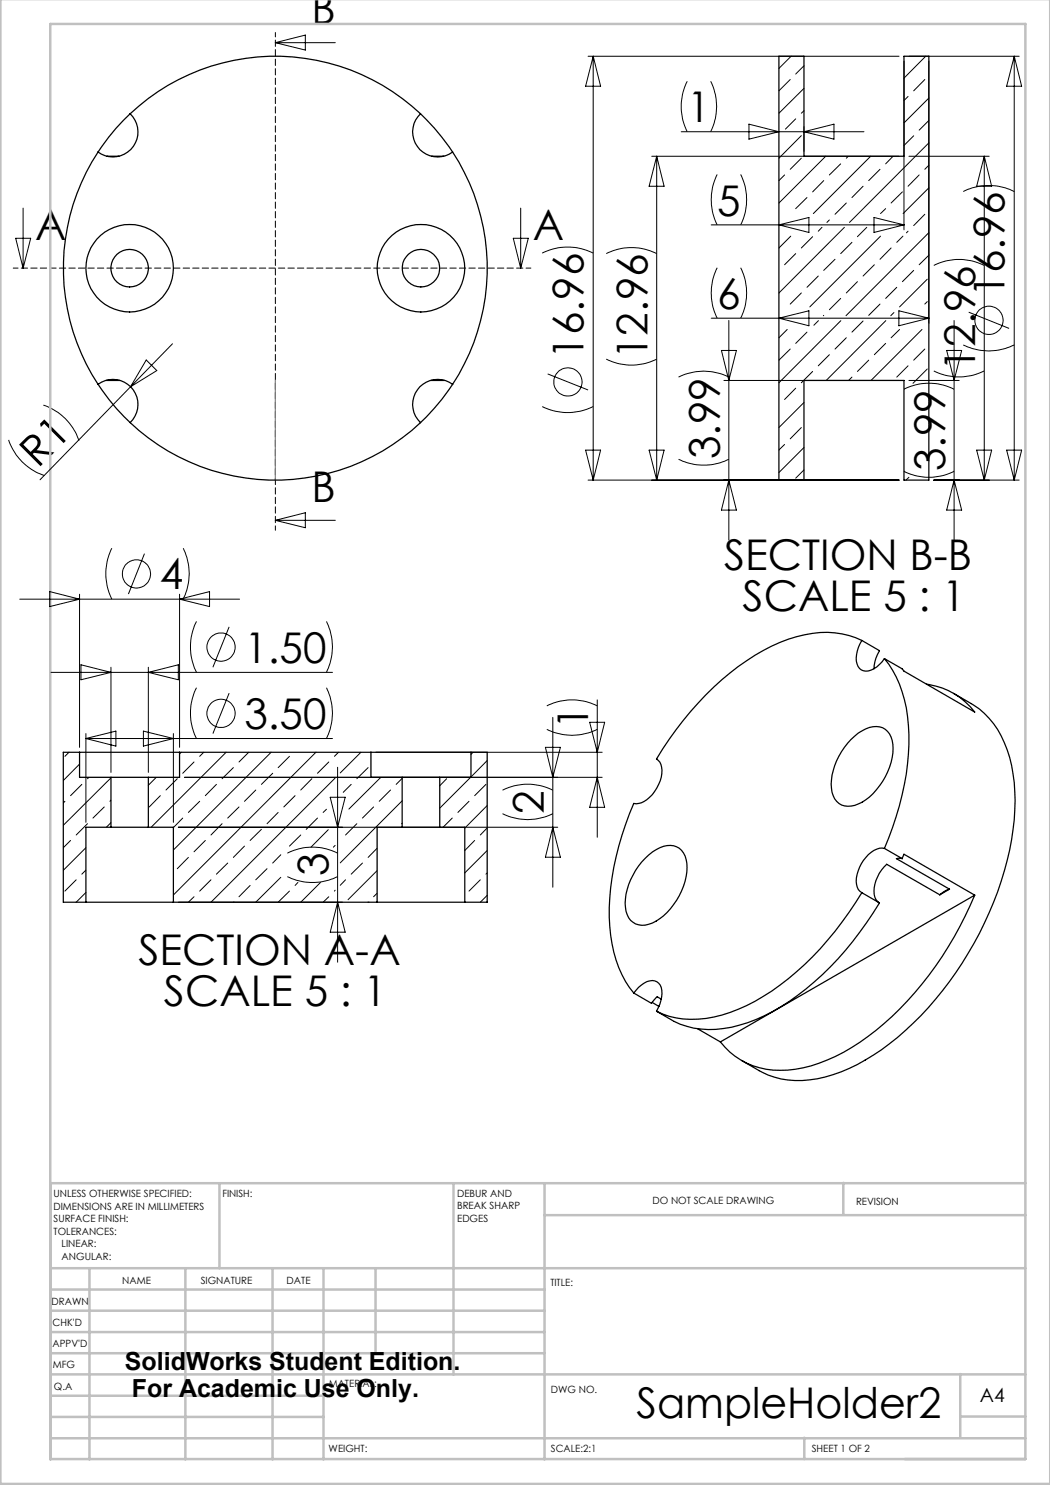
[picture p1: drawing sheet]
<svg xmlns="http://www.w3.org/2000/svg" width="210mm" height="297mm" viewBox="0 0 210 297" stroke-linecap="round" stroke-linejoin="round" font-family="sans-serif">
<g fill="none" stroke="#000" stroke-width=".2">
<path d="M55.1 8.5h12M55.1 8.5l6-1.5v3zM117.6 11.3h62.2M118.6 11.3v84.7M118.6 11.3l1.5 5.9h-3zM137.4 16.3a11.2 11.2 0 0 0 0 10M142.1 16.3a11.2 11.2 0 0 1 0 10M158 15.9l-2.2 2.3M158.2 11.3l-2.4 2.4M160.8 17.7l-5 4.9M160.8 13.2l-1.7 1.6M180.8 12.2v33.8"/>
<path d="M181.6 19.3l-.8 .8M181.8 11.3h22M185 15.9l-2.3 2.3M185.1 11.3l-4.3 4.3M185.8 19.6l-5 5M185.8 12.2v52.4M202.8 11.3l1.5 5.9h-3zM202.8 11.3v84.7M130.4 31.3h49.4M131.3 31.3v64.7M131.3 31.3l1.5 5.9h-3zM136.2 26.3h36.6"/>
<path d="M143.4 34.9a11.2 11.2 0 0 0 0 10.1M148.1 34.9a11.2 11.2 0 0 1 0 10.1M149.8 24.8l6 1.5-6 1.5zM156.9 35l-1.1 1.1M159.1 23.8l-2 2M160.3 31.6l-2.3 2.3M160.3 27.1l-4.5 4.5M160.8 25.4v4.9M160.8 26.3l6-1.5v3zM160.8 22.2l-.5 .4M161.4 39.5l-2.3 2.2M164.7 36.1l-2.2 2.3"/>
<path d="M165.1 31.3l-9.3 9.3M168.1 32.8l-2.2 2.2M169.7 31.3l-.4 .3M172.6 37.2l-2.2 2.3M174.1 31.3l-11.4 11.4M176 33.9l-2.3 2.2M178.6 31.3l-1.5 1.5M180.5 38.4l-2.3 2.2M181.8 31.3h16M182.7 27.2l-1.9 1.9M183.8 35l-2.2 2.2M185.8 28.6l-15.9 15.9"/>
<path d="M185.8 37.6l-5.2 5.1M185.8 24.1l-2 1.9M185.8 33.1l-.8 .8M192.7 38.3a11.4 11.4 0 0 1 10.1 0M196.9 31.3l1.4 5.9h-3zM196.9 31.3v64.7M3.1 47.7h3l-1.5 6zM4.6 41.6v12.1M102.7 47.7h3l-1.6 6zM104.1 41.6v12.1M108.4 50.6a11.4 11.4 0 0 1 10.2 0M121.2 50.7a11.2 11.2 0 0 1 10.1 0"/>
<path d="M142.2 45h38.6M143.4 53.5a11.2 11.2 0 0 0 0 10.1M148.1 53.5a11.2 11.2 0 0 1 0 10.1M155.8 45l6-1.5v3zM158.2 47.2l-2.4 2.4M159.1 50.7l-2.2 2.2M160.3 58.6l-2.3 2.2M162.5 47.3l-2.2 2.3M163.7 55.2l-2.3 2.3M164.4 45.5l-.7 .7M165.9 44l-.5 .5M167 51.9l-2.3 2.2"/>
<path d="M168.1 59.7l-2.2 2.2M168.9 45.5l-13.1 13.1M169.3 40.6l-2.3 2.3M170.4 48.5l-2.3 2.2M171.5 56.3l-2.2 2.3M173.4 45.5l-1.9 1.8M174.8 43.5l6 1.5-6 1.5zM174.9 52.9l-2.3 2.3M176.1 47.2l-14.1 14.2M177.1 41.7l-1 1M178.2 49.6l-2.2 2.3M179.4 57.5l-2.3 2.2"/>
<path d="M180.6 47.2l-1.2 1.3M181.6 46.2l-.3 .4M182.7 54.1l-2.2 2.2M185 42.9l-2.3 2.2M185.5 55.8l-5.6 5.6M185.8 46.5l-16.6 16.6M185.8 51l-2 1.9M186.8 53.1a11.2 11.2 0 0 1 10.1 0M26.1 77.4l-18.1 18.6M29.2 72l2.2 2.1-5.3 3.3zM34.5 68.8l-8.4 8.6M109.5 74.8l8.1 3.2"/>
<path d="M121.2 71.8a11.2 11.2 0 0 0 10.1 0M135.7 75.4a11.1 11.1 0 0 1 10.1 0M142.2 63.6h43.6M144.3 70.1h3l-1.5 6zM144.8 76.1h35M145.8 64.1v43.9M155.8 63.6l6-1.4v3zM157.4 65.9l-1.6 1.7M158 69.8l-2.2 2.2M159.1 77.6l-2.2 2.3M161.4 66.4l-2.3 2.3M162.5 74.3l-2.2 2.2"/>
<path d="M163.7 64.1l-.9 .9M164.7 63.1h.1M165.9 70.9l-2.2 2.3M168.2 64.1l-12.4 12.4M169.3 67.6l-2.3 2.2M170.4 75.4l-.7 .7M172.6 64.2l-2.2 2.2M173.7 72l-2.2 2.3M176 60.8l-2.3 2.3M177.1 68.7l-2.2 2.2M177.2 64.1l-12 12M178.8 62.5l-.6 .6"/>
<path d="M179.8 62.2l6 1.4-6 1.6zM179.9 65.9l-1.7 1.7M180.8 77.9a11.1 11.1 0 0 1 10 0M181.6 73.2l-2.2 2.2M181.8 76.1h10M184.4 65.9l-10.2 10.2M185 69.8l-2.3 2.2M185.5 73.8l-2.9 2.9M185.5 60.3l-.5 .5M186.8 74.2a11.2 11.2 0 0 0 10.1 0M189.3 70.1h3l-1.5 6zM190.8 64.1v43.9"/>
<path d="M192.7 69a11.4 11.4 0 0 0 10.1 0M193.7 62.4l8.1 3.3M1.7 88a11.2 11.2 0 0 0 7.2 7.1M8.7 81a11.2 11.2 0 0 1 7.1 7.2M108.4 81.3a11.4 11.4 0 0 0 10.2 0M117.1 90h3l-1.5 6zM117.6 96h62.2M129.8 90h3l-1.5 6zM135.7 91.9a11.4 11.4 0 0 0 10.1 0M145.8 96l1.5 6h-3zM156.9 88.9l-1.1 1.1M160.3 85.5l-2.3 2.3"/>
<path d="M160.8 80.5l-5 5M160.8 89.5l-5 5M160.8 94l-1.7 1.6M180.8 94.3a11.1 11.1 0 0 0 10 0M181.8 95.5l-.6 .5M186.8 96h17M190.8 96l1.5 6h-3zM195.3 90h3l-1.4 6zM201.3 90h3l-1.5 6zM4 119.8h43.9M9.9 118.3l6 1.5-6 1.5zM15.9 118.8v30.7"/>
<path d="M22.4 109.6a11.4 11.4 0 0 0 0 10.2M28.9 110.7l-3.2 8.1M35.9 118.8v30.7M35.9 119.8l6-1.5v3zM36.7 109.6a11.4 11.4 0 0 1 0 10.2M55.1 104.1l6-1.6v3zM55.1 104.1h12M10.2 134.5h56.3M16.2 133l6 1.5-6 1.5zM22.2 133.5v21M29.7 133.5v21M29.7 134.5l6-1.5v3z"/>
<path d="M39.3 124.3a11.4 11.4 0 0 0 0 10.2M39.3 137.5a11.4 11.4 0 0 0 0 10.2M45.8 125.4l-3.2 8.1M45.8 138.6l-3.2 8.1M65.3 124.3a11.4 11.4 0 0 1 0 10.2M65.3 137.5a11.4 11.4 0 0 1 0 10.2M119.5 140v27.5M13.8 150.5l-.8 .8M15.9 152.8l-3.2 3.3M16.4 156.9l-2.3 2.2M17.2 146.7v17.8M17.2 147.7h49.3"/>
<path d="M17.2 147.7l6-1.5v3zM17.8 155.5l-.3 .2M22.2 155.6l-9.5 9.5M28.7 146.2l6 1.5-6 1.5zM31.3 155.5l-1.6 1.6M32.1 159.1l-2.3 2.3M34.7 146.7v17.8M35.5 155.7l-2.3 2.3M36.3 150.5l-.4 .3M36.9 155.5h83.5M38.8 152.4l-2.3 2.3M40.7 150.5l-.8 .8"/>
<path d="M43.3 156.9l-2.2 2.2M45.2 150.5l-15 14.9M46.7 153.5l-2.3 2.2M49.7 150.5l-1.9 1.9M51.2 158l-2.3 2.3M54.2 150.5l-19.5 19.5M54.5 154.7l-2.2 2.2M57.9 151.3l-2.3 2.2M59 159.1l-2.2 2.3M62.4 155.7l-2.3 2.3M63.2 150.5l-28.5 28.5M65.8 152.4l-2.3 2.3"/>
<path d="M66 159.5h3l-1.5 5.9zM67 155.6l-24.8 24.8M67.5 153.5v38.9M67.7 150.5l-.8 .8M70.2 156.9l-1.5 1.6M72.2 150.5l-4.1 4.1M73.6 153.5l-2.2 2.2M75.2 150.5h45.2M76.2 155.5l-6.4 6.3M78.1 158l-2.3 2.3M80.4 155.7l-1.2 1.2M89.3 155.7l-1.4 1.5"/>
<path d="M94.1 155.5l-6.2 6.1M94.6 150.5l-.4 .4M97.2 156.9l-2.3 2.2M97.4 152.1l-3.2 3.3M100.5 158a11.1 11.1 0 0 1 10.1 0M109.1 149.5h3l-1.5 6zM109.4 145.9a11.2 11.2 0 0 0 10.1 0M109.4 141.2a11.2 11.2 0 0 1 10.1 0M110.6 143.5v33.9M117.9 144.5h3l-1.4 6zM119.5 155.5l1.4 6h-3zM13 160.3l-.3 .3"/>
<path d="M14.1 168.1l-1.4 1.4M15.2 176l-2.2 2.2M17.2 169.5l-4.5 4.6M17.2 178.5l-2 1.9M17.2 174l-.8 .8M17.5 164.7l-2.3 2.3M20.8 161.4l-2.2 2.2M22.2 164.5l-.9 .9M22.2 160.1l-.2 .2M35.7 165.4h75.8M36.5 163.6l-1.8 1.9M37.7 171.5l-2.2 2.2"/>
<path d="M38.8 179.3l-1.1 1.1M39.9 160.3l-2.2 2.2M41.1 168.1l-2.3 2.3M42.2 176l-2.3 2.2M44.4 164.7l-2.2 2.3M45.5 172.6l-2.2 2.2M47.8 161.4l-2.3 2.2M48.9 169.2l-2.2 2.3M50 177.1l-2.2 2.2M52.3 165.9l-2.3 2.2M53.4 173.7l-2.2 2.3M55.6 162.5l-2.2 2.2"/>
<path d="M56.2 171l-1.7 1.6M56.2 175.5l-5 4.9M57.5 175.3a11.4 11.4 0 0 0 10 0M57.5 170.6a11.1 11.1 0 0 1 10 0M57.9 178.2l-2.3 2.2M59.6 176.5l-.6 .6M60.1 167l-2.2 2.2M63.5 163.6l-2.3 2.3M64.1 176.5l-4 3.9M65.3 161.9l-.7 .6M65.7 165.9l-3.5 3.5M65.8 179.3l-1.2 1.1"/>
<path d="M67 169.1l-.3 .3M67 178l-.1 .2M69.1 176l-1 1.1M71.4 164.7l-2.3 2.3M72.5 172.6l-2.3 2.2M74.7 161.4l-2.2 2.2M75.4 178.6l-.7 .7M75.4 174.1l-5.8 5.8M75.4 169.6l-1.8 1.9M80.4 164.6l-.1 .1M80.4 160.2l-12.3 12.4M90.5 163.6l-1.9 1.8"/>
<path d="M93.8 160.3l-2.2 2.2M94.9 168.1l-1.9 2M96.1 176l-2.3 2.2M97.4 161.1l-4.4 4.5M97.4 170.1l-4.4 4.5M97.4 179.1l-1.3 1.3M97.4 165.6l-1.3 1.4M97.4 174.6l-.2 .2M100.5 162.7a11.1 11.1 0 0 0 10.1 0M110.6 165.4l1.5 6h-3zM35.7 180.4h32.8M46.7 180.4h.1"/>
<path d="M67.5 180.4l1.5 6h-3zM73.6 180.4h.1"/>
<circle cx="113.6" cy="76.4" r="2.83"/>
<circle cx="197.8" cy="64.1" r="2.83"/>
<circle cx="27.3" cy="114.8" r="2.83"/>
<circle cx="44.2" cy="129.4" r="2.83"/>
<circle cx="44.2" cy="142.7" r="2.83"/>
</g>
<path d="M2.7 53.6h103.5" fill="none" stroke="#000" stroke-width=".2" stroke-dasharray="1.3 .6" stroke-dashoffset=".3"/>
<path d="M55.1 6.5v99.5" fill="none" stroke="#000" stroke-width=".2" stroke-dasharray="1.3 .6" stroke-dashoffset=".4"/>
<g fill="none" stroke="#c0c0c0" stroke-width=".5">
<path d="M.1 -.1v296.9h209.9v-296.9M10.1 4.8h195v287h-195zM43.9 236.6v17M90.7 236.6v38.3M108.9 236.6v55.3M168.7 236.6v6.3M205.1 236.6h-195v55.3M10.1 253.6h195M10.1 257.9h98.8M17.9 253.6v38.3M37.1 253.6v38.3M54.5 253.6v38.3"/>
<path d="M64.7 253.6v38.3M75.1 253.6v17M108.9 243h96.2M10.1 270.6h98.8M10.1 266.4h98.8M10.1 262.1h98.8M10.1 279.1h54.6M10.1 274.9h195M192.1 274.8v12.7M10.1 287.7h195M10.1 283.4h54.6M160.9 287.5v4.3"/>
<path d="M192.1 283.3h13"/>
</g>
<path d="M55.1 76v20" fill="none" stroke="#808080" stroke-width=".25"/>
<g fill="none" stroke="#000" stroke-width=".25">
<path d="M155.8 11.3h5v20h20v-20h5v84.7h-5v-19.9h-20v19.9h-5zM19.6 30.4a42.4 42.4 0 0 0 0 46.5M21.4 31.3h2.4M26 22.8a5 5 0 0 1 .4 6.8 5 5 0 0 1-6.8 .8M26 22.8a42.4 42.4 0 0 1 58.1 0M26 22.8a39.8 39.8 0 0 0-6.4 7.6M84.1 22.8a5 5 0 0 0-.4 6.8 5 5 0 0 0 6.8 .8M84.1 22.8a43.5 43.5 0 0 1 6.4 7.6M86.4 31.3h2.3M90.5 30.4a42.4 42.4 0 0 1 0 46.5M19.6 76.9a5 5 0 0 1 6.8 .8 5 5 0 0 1-.4 6.8M19.6 76.9a41.9 41.9 0 0 0 6.4 7.6"/>
<path d="M21.2 76.1h2.8M86.1 76.1h2.8M90.5 76.9a5 5 0 0 0-6.8 .8 5 5 0 0 0 .4 6.8M90.5 76.9a41.9 41.9 0 0 1-6.4 7.6M26 84.5a42.4 42.4 0 0 0 58.1 0M172.4 128.1a17.9 17.9 0 0 0-13.1-.8 42.1 42.1 0 0 0-18.1 11.7 68.9 68.9 0 0 0-9.9 12.8M172.4 128.1a5.6 5.6 0 0 0-.8 5.2 2.09 2.09 0 0 0 3.2 .4 7 7 0 0 0 2.1-2M172.4 128.1l3.5 2a7.2 7.2 0 0 0-1.1 3.7M176.9 131.7a24.5 24.5 0 0 1 4.9 15.2 55.6 55.6 0 0 1-4.9 22.8M176.9 131.7l3.5 2.1 .4 .4 14.1 8.2a14.4 14.4 0 0 0-9.6-5.6M190.7 138.7a24.3 24.3 0 0 1 7.1 5 23.2 23.2 0 0 1 5.2 14.6 55.6 55.6 0 0 1-6.1 26.3 66.9 66.9 0 0 1-20.6 25.4 30.7 30.7 0 0 1-15.9 6.1 15.6 15.6 0 0 1-8.6-2l-3.5-2M15.9 150.5h20"/>
<path d="M15.9 150.5h-3.2v29.9h4.5M15.9 150.5v5h6.3M22.2 155.5h7.5M22.2 155.5v9.9M29.7 155.5v9.9M35.9 150.5h38.3M35.9 150.5v5h-6.2M74.2 150.5h20M74.2 150.5v5h6.2M80.4 155.5h7.5M80.4 155.5v9.9M87.9 155.5v9.9"/>
<path d="M94.2 150.5h3.2v29.9h-4.4M94.2 150.5v5h-6.3M131.3 151.8a3.1 3.1 0 0 1 1 3.6 7 7 0 0 1-4.6 5.3h-.9a53.8 53.8 0 0 0-4.8 24.6 23.4 23.4 0 0 0 4.8 13.3M131.3 151.8l.1 .1M170.2 147.9a6.8 6.8 0 0 1 5.7-2.5 3.9 3.9 0 0 1 2.7 4.3 13.3 13.3 0 0 1-6.9 11.1 3.5 3.5 0 0 1-5-1.6 10.5 10.5 0 0 1 1.6-8.9zM22.2 165.4h7.5M22.2 165.4h-5v15M29.7 165.4h5v15M80.4 165.4h7.5M80.4 165.4h-5v15M87.9 165.4h5.1v15M129 171.7a6.6 6.6 0 0 1 5.7-2.5 4 4 0 0 1 2.7 4.3 13.4 13.4 0 0 1-6.9 11.1 3.5 3.5 0 0 1-5.4-3.1 12.8 12.8 0 0 1 3.9-9.8z"/>
<path d="M172.4 178.5a61.2 61.2 0 0 1-19.8 20.8 26.2 26.2 0 0 1-16 4.5 14.3 14.3 0 0 1-5.3-1.6M172.4 178.5l3.5 2.1a61.5 61.5 0 0 1-19.7 20.7 28 28 0 0 1-14.6 4.6 17.8 17.8 0 0 1-10.3-3.7M176.9 169.7a4.4 4.4 0 0 0-4.2 2.4 6.5 6.5 0 0 0-1.3 5.3l.3 .5 .7 .6M176.9 169.7l3.5 2M180.4 171.7l.4-.9 14.1 8.2M180.4 171.7h-1.1l10.6 6.1M188 179l-10.7-6.1a7 7 0 0 0-2.3 6.6l.2 .4 .6 .6M189.9 177.8l-1 .5-.9 .7M189.9 177.8l-1.9 1.2M194.9 179a68.1 68.1 0 0 1-21.3 28.3 32.2 32.2 0 0 1-16 6.7 15 15 0 0 1-13.5-5.6M194.9 179l-50.8 29.4M17.2 180.4h17.5"/>
<path d="M34.7 180.4h40.7M75.4 180.4h17.6M126.8 198.6a4.6 4.6 0 0 1 4.2-2.4 2.25 2.25 0 0 1 1.4 2.5l-.1 .7a7.5 7.5 0 0 1-1 2.8M126.8 198.6l3.5 2.1 1.1-1.3 .9 .4M130.4 200.5l1.4 .8M139.5 205.7l4.6 2.7"/>
<circle cx="25.9" cy="53.6" r="3.7"/>
<circle cx="25.9" cy="53.6" r="8.8"/>
<circle cx="84.2" cy="53.6" r="8.8"/>
<circle cx="84.2" cy="53.6" r="3.7"/>
</g>
<g font-size="8.5">
<text x="62.3" y="4.8">B</text>
<text x="137.5" y="24.5">1</text>
<text x="7" y="47.9">A</text>
<text x="106.6" y="47.9">A</text>
<text x="143.5" y="43.1">5</text>
<text x="200.9" y="59.4" transform="rotate(-90 200.9 59.4)">16.96</text>
<text x="143.5" y="61.8">6</text>
<text x="116.7" y="71.7" transform="rotate(-90 116.7 71.7)">16.96</text>
<text x="129.5" y="71.8" transform="rotate(-90 129.5 71.8)">12.96</text>
<text x="195" y="74.2" transform="rotate(-90 195 74.2)">12.96</text>
<text x="7.6" y="93.8" transform="rotate(-45 7.6 93.8)">R1</text>
<text x="144" y="91.8" transform="rotate(-90 144 91.8)">3.99</text>
<text x="189" y="94.2" transform="rotate(-90 189 94.2)">3.99</text>
<text x="62.3" y="100.3">B</text>
<text x="32" y="117.9">4</text>
<text x="144.8" y="114">SECTION B-B</text>
<text x="148.5" y="122.2">SCALE 5 : 1</text>
<text x="48.9" y="132.5">1.50</text>
<text x="48.9" y="145.8">3.50</text>
<text x="117.6" y="145.8" transform="rotate(-90 117.6 145.8)">1</text>
<text x="108.8" y="162.7" transform="rotate(-90 108.8 162.7)">2</text>
<text x="65.7" y="175.3" transform="rotate(-90 65.7 175.3)">3</text>
<text x="27.7" y="193">SECTION A-A</text>
<text x="32.8" y="201.2">SCALE 5 : 1</text>
<text x="127.3" y="283.5">SampleHolder2</text>
</g>
<g font-size="5">
<text x="25" y="274">SolidWorks Student Edition.</text>
<text x="26.4" y="279.5">For Academic Use Only.</text>
</g>
<text font-size="3.9" x="196" y="280.4">A4</text>
<g font-size="2">
<text x="10.7" y="239.5">UNLESS OTHERWISE SPECIFIED:</text>
<text x="44.5" y="239.5">FINISH:</text>
<text x="91.4" y="239.4">DEBUR AND</text>
<text x="10.7" y="242">DIMENSIONS ARE IN MILLIMETERS</text>
<text x="10.7" y="244.5">SURFACE FINISH:</text>
<text x="91.4" y="241.9">BREAK SHARP</text>
<text x="91.4" y="244.4">EDGES</text>
<text x="130.5" y="240.8">DO NOT SCALE DRAWING</text>
<text x="171.2" y="241">REVISION</text>
<text x="10.7" y="247">TOLERANCES:</text>
<text x="12.3" y="249.5">LINEAR:</text>
<text x="12.3" y="252">ANGULAR:</text>
<text x="24.4" y="256.9">NAME</text>
<text x="40.1" y="256.8">SIGNATURE</text>
<text x="57.3" y="256.8">DATE</text>
<text x="110.1" y="257.1">TITLE:</text>
<text x="10.3" y="260.9">DRAWN</text>
<text x="10.5" y="269.3">APPV'D</text>
<text x="10.5" y="265.2">CHK'D</text>
<text x="10.6" y="273.6">MFG</text>
<text x="10.8" y="278">Q.A</text>
<text x="65.8" y="277.4">MATERIAL:</text>
<text x="110.2" y="278.5">DWG NO.</text>
<text x="65.7" y="290.4">WEIGHT:</text>
<text x="110.2" y="290.5">SCALE:2:1</text>
<text x="162.4" y="290.4">SHEET 1 OF 2</text>
</g>
</svg>
